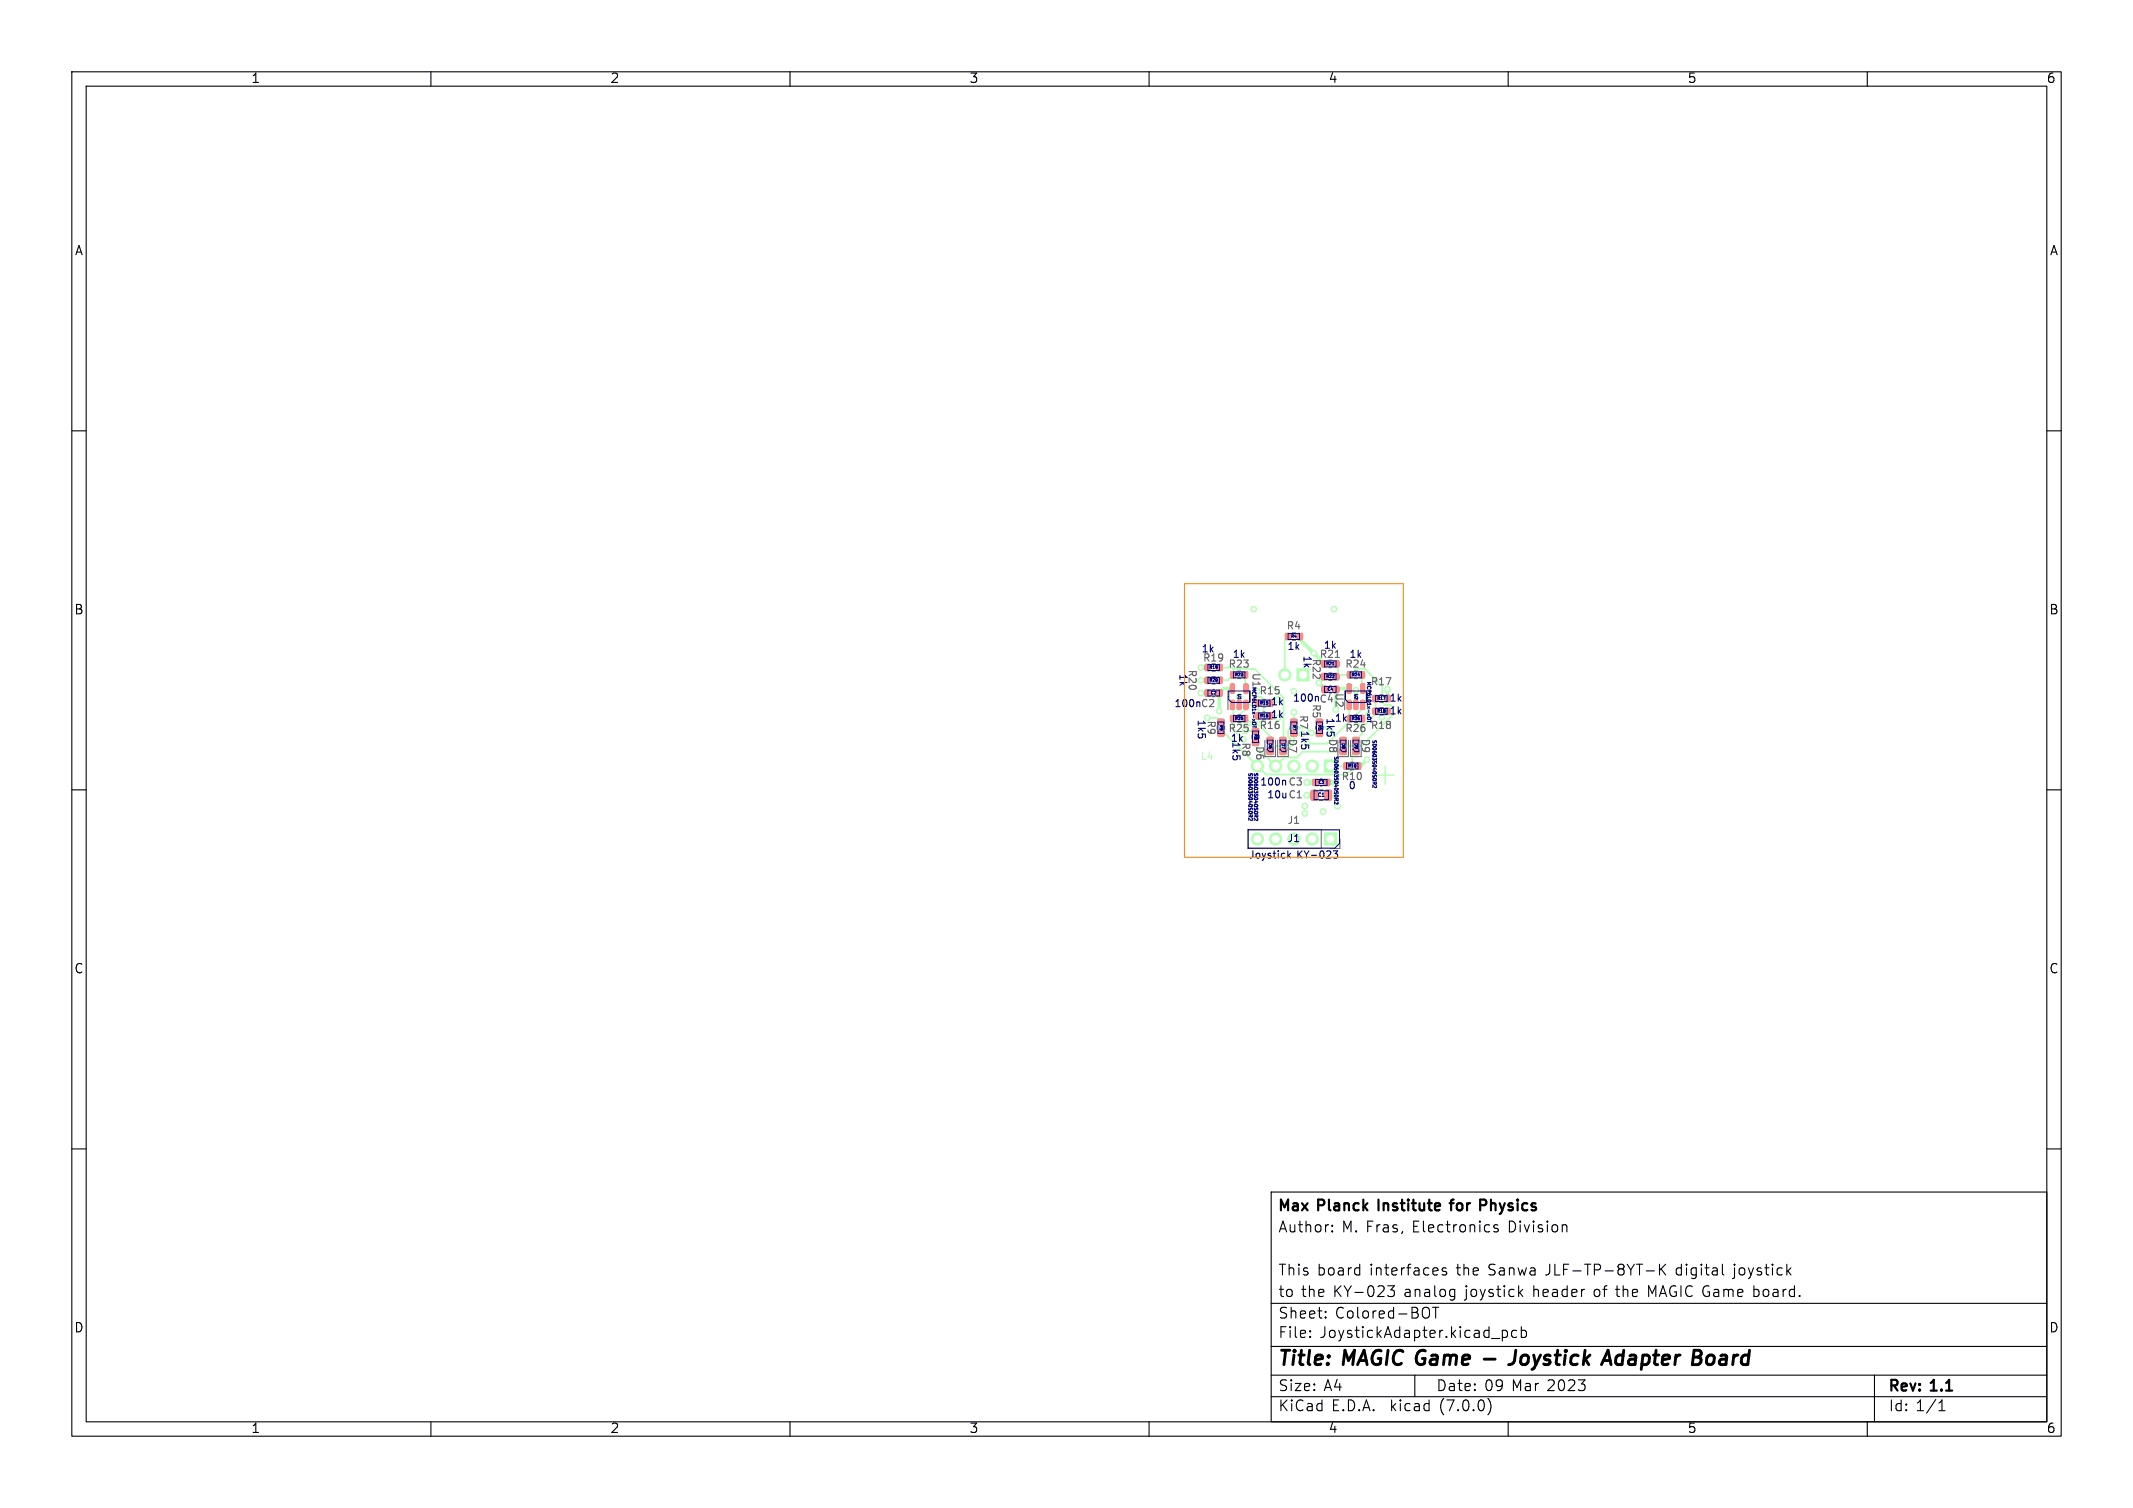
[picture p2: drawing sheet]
<svg xmlns="http://www.w3.org/2000/svg" width="297mm" height="210mm" viewBox="0 0 297 210" stroke-linecap="round" stroke-linejoin="round" font-family="sans-serif">
<g fill="none" stroke="#000" stroke-width=".15">
<path d="M10 10h277v190h-277zM12 12h273v186h-273zM60 10v2M110 10v2M160 10v2M210 10v2M260 10v2M10 60h2M285 60h2M10 110h2M285 110h2M10 160h2"/>
<path d="M285 160h2M177 166h108v32h-108zM185.5 171.4l.1 .1-.1 .1M185.5 171.4l-.1 .1 .1 .1M185.5 170.6v.2M185.5 171.4v.2M185.5 170.6l.1 .1-.1 .1M185.5 170.6l-.1 .1 .1 .1M193.2 179.1h1l-.5 .5a.41 .41 0 0 1 .5 .3v.4l-.2 .2-.6 .1-.2-.2M201.4 176.6h-.4l-.2 .2 .1 .2 .5 .1v.2v.2l-.2 .1-.4-.1M202.4 179.6h.2M202.6 179.6v1.2l-.2 .2"/>
<path d="M208.6 170.6h-.4l-.2 .2 .1 .2 .5 .1v.2v.2l-.2 .1-.4-.1M211.6 180l.4 .6M212 179.6l-.5 .5M218 170.6l.2 .2v.8M229.2 177h1.2M231.1 176.1v1.5M231.3 176.7l.6 .9M231.9 176.1l-.8 .8M239.8 176.1v1.2l.2 .3M248.9 177l.5 .6M249.4 176.6l-.6 .5M60 198v2"/>
<path d="M110 198v2M160 198v2M177 194.5h108M177 191.5h108M177 187.5h108M177 181.5h108M182.4 186.1l.1 .1-.1 .1M182.4 185.3l.1 .1-.1 .1M184.6 183.4v.1v.1M184.6 182.6v.1v.1M197 191.5v3M198.8 182.1a1.06 1.06 0 0 1 0 1.4"/>
<path d="M199.9 182.1v1.5M202.6 180.5l-.2 .1M207.2 194.7a1.72 1.72 0 0 1 0 2.3M209.2 185.3v1.5M209.2 185.3h.4l.3 .2v.5l-.1 .2-.2 .1-.4-.1M210 198v2M211.2 185.3h-.4l-.3 .2v.5l.1 .2 .2 .1 .4-.1M211.8 185.3h.5l.2 .2v.5l-.1 .2-.1 .1-.5-.1M211.8 184.8v1.5M260 198v2M261 191.5v6.5M270 196.5h.8"/>
<path d="M270 195.4l.4-.4v1.5"/>
</g>
<path d="M206.7 189.3h1.5M211.1 188l-.2 1.5a.74 .74 0 0 1-.8 .5M238.1 188.7l-.4 .4-.1 .6 .1 .2 .5 .1" fill="none" stroke="#000" stroke-width=".4"/>
<path d="M201.8 167.6h.6M202.4 167.1h-.3v.2v1.3M206.1 167.1h.6a.41 .41 0 0 1 .3 .4 .41 .41 0 0 1-.3 .3h-.6" fill="none" stroke="#000" stroke-width=".3"/>
<path d="M191.6 108h2.5M192.9 106.7v2.5" fill="none" stroke="#b3ffb3" stroke-width=".2"/>
<g fill="#b3ffb3" stroke="#b3ffb3" stroke-width=".14">
<path d="M184.4 105.8h1.7v1.7h-1.7z"/>
<path d="M180.6 93.1h1.7v1.7h-1.7z"/>
<path d="M188.4 104.3h.8v.7h-.8z"/>
<path d="M188.4 102.7h.8v.8h-.8z"/>
<path d="M171.3 97.5h.4l.2 .1v1.1l-.1 .1-.5-.1z"/>
<path d="M172.3 97.5h.4l.1 .1v1.1l-.1 .1-.4-.1z"/>
<path d="M173.2 97.5h.4l.2 .1v1.1l-.1 .1-.5-.1z"/>
<path d="M173.2 95.3l.4-.1 .2 .1v1.1l-.1 .1h-.5z"/>
<path d="M171.3 95.3l.4-.1 .2 .1v1.1l-.1 .1h-.5z"/>
<path d="M167.8 96.1h.8v.8h-.8z"/>
<path d="M169.4 96.1h.7v.8h-.7z"/>
<path d="M184.1 93.8h.7v.9h-.7z"/>
<path d="M185.7 93.8h.7v.9h-.7z"/>
<path d="M184.4 116h1.7v1.7h-1.7z"/>
<path d="M184.5 110.1l.7-.1 .2 .2v1l-.1 .2-.6 .1-.3-.2z"/>
<path d="M182.6 110.1l.7-.1 .2 .2v1l-.1 .2-.6 .1-.3-.2z"/>
<path d="M178.2 104.3h.8v.7h-.8z"/>
<path d="M178.2 102.7h.8v.8h-.8z"/>
<path d="M189.3 99.7h.7v.8h-.7z"/>
<path d="M179.7 101.8h.9v.7h-.9z"/>
<path d="M179.7 100.2h.9v.7h-.9z"/>
<path d="M171.4 93.6h.7v.8h-.7z"/>
<path d="M173 93.6h.7v.8h-.7z"/>
<path d="M191.2 96.9h.7v.8h-.7z"/>
<path d="M192.8 96.9h.7v.8h-.7z"/>
<path d="M186.6 104.3h.8v.7h-.8z"/>
<path d="M186.6 102.7h.8v.8h-.8z"/>
<path d="M169.6 101.8h.8v.7h-.8z"/>
<path d="M169.6 100.2h.8v.7h-.8z"/>
<path d="M183.3 101.8h.8v.7h-.8z"/>
<path d="M183.3 100.2h.8v.7h-.8z"/>
<path d="M173 99.7h.7v.8h-.7z"/>
<path d="M171.4 99.7h.7v.8h-.7z"/>
<path d="M176.5 99.3h.7v.8h-.7z"/>
<path d="M174.9 99.3h.6v.8h-.6z"/>
<path d="M184.4 108.6h.7v.8h-.7z"/>
<path d="M167.8 94.3h.7v.9h-.7z"/>
<path d="M169.5 94.3h.7v.9h-.7z"/>
<path d="M185.7 92h.7v.9h-.7z"/>
<path d="M184.1 92h.7v.9h-.7z"/>
<path d="M192.8 98.6h.7v.9h-.7z"/>
<path d="M191.2 98.6h.7v.9h-.7z"/>
<path d="M169.5 92.5h.7v.9h-.7z"/>
<path d="M167.8 92.5h.7v.9h-.7z"/>
<path d="M187.6 93.6h.7v.8h-.7z"/>
<path d="M189.3 93.6h.7v.8h-.7z"/>
<path d="M174.9 97.5h.6v.8h-.6z"/>
<path d="M176.5 97.5h.7v.8h-.7z"/>
<path d="M174.4 103.1h.8v.7h-.8z"/>
<path d="M179 88.2h.7v.9h-.7z"/>
<path d="M180.6 88.2h.7v.9h-.7z"/>
<path d="M187.6 97.5h.4l.1 .1v1.1v.1l-.5-.1z"/>
<path d="M188.5 97.5h.4l.2 .1v1.1l-.1 .1-.5-.1z"/>
<path d="M189.5 97.5h.4l.1 .1v1.1v.1l-.5-.1z"/>
<path d="M189.5 95.3l.4-.1 .1 .1v1.1v.1h-.5z"/>
<path d="M187.6 95.3l.4-.1 .1 .1v1.1v.1h-.5z"/>
<path d="M176.4 104.3h.9v.7h-.9z"/>
<path d="M176.4 102.7h.9v.8h-.9z"/>
<path d="M187.1 106.3h.7v.8h-.7z"/>
<path d="M188.8 106.3h.7v.8h-.7z"/>
<path d="M184.1 95.6h.8v.8h-.8z"/>
<path d="M185.6 95.6h.8v.8h-.8z"/>
<circle cx="182.7" cy="106.7" r=".85"/>
<circle cx="180.2" cy="106.7" r=".85"/>
<circle cx="177.6" cy="106.7" r=".85"/>
<circle cx="178.9" cy="94" r=".85"/>
<circle cx="182.7" cy="116.8" r=".85"/>
<circle cx="180.2" cy="116.8" r=".85"/>
<circle cx="177.6" cy="116.8" r=".85"/>
<circle cx="175.1" cy="116.8" r=".85"/>
<circle cx="192.4" cy="99.9" r=".4"/>
<circle cx="186" cy="109" r=".4"/>
<circle cx="188.8" cy="96.1" r=".4"/>
<circle cx="172.5" cy="97" r=".4"/>
<circle cx="167.2" cy="96.5" r=".4"/>
<circle cx="177.9" cy="100" r=".4"/>
<circle cx="185.8" cy="84.8" r=".4"/>
<circle cx="186" cy="110.7" r=".4"/>
<circle cx="184.2" cy="113" r=".4"/>
<circle cx="174.6" cy="84.8" r=".4"/>
<circle cx="167.2" cy="94.7" r=".4"/>
<circle cx="183.6" cy="95.1" r=".4"/>
<circle cx="186.3" cy="112.3" r=".4"/>
<circle cx="182.9" cy="91" r=".4"/>
<circle cx="181.7" cy="112.3" r=".4"/>
<circle cx="181.7" cy="113.3" r=".4"/>
<circle cx="169.7" cy="99.1" r=".4"/>
<circle cx="177.9" cy="97.4" r=".4"/>
<circle cx="193.2" cy="96" r=".4"/>
<circle cx="167.2" cy="93" r=".4"/>
<circle cx="185.2" cy="102" r=".4"/>
<circle cx="173.4" cy="101.8" r=".4"/>
<circle cx="168.1" cy="100" r=".4"/>
<circle cx="182.6" cy="102.1" r=".4"/>
<circle cx="173.1" cy="103" r=".4"/>
<circle cx="182" cy="103.6" r=".4"/>
</g>
<path d="M184.7 109h1.3M184.9 110.7h1.1" fill="none" stroke="#b3ffb3" stroke-width=".8"/>
<g fill="none" stroke="#b3ffb3" stroke-width=".5">
<path d="M167.2 94.7h1M167.2 96.5h1M167.2 93h1M171.6 95.9h-1.2l-.6 .6v2.5M172.5 97v1.2M177.9 97.4h-.5l-.5 .5M181 89l3.4 3.5M184.4 94.2l-.8 .9 .9 .9M186 96v2.8M186.1 95.9h1.7M188.8 96.1v2.1M193.2 96h.1"/>
<path d="M193.2 99.1l-.8 .8M193.2 96v1.3M177.2 100h.7"/>
</g>
<g fill="none" stroke="#b3ffb3" stroke-width=".25">
<path d="M168.1 100h1.3l.6 .5M169.8 93h1.7l.2 .2M171.6 98.2l.1 .1v3.3l1.4 1.4M171.7 93.2h3l4 4v5.8l-.1 .1M171.7 93.2v.8l-.7 .7h-1.2M173.4 94v1.8l1.3 1.3M175.2 98.2h-1.7v.4l-.9 .9v1.1l.5 .4h2.2M175.2 97.9v1.8M175.6 97.1l.4 .3v2.8l-.4 .3h-1.8M179.3 88.6l-.4 .5v4.9M186.1 92.5l.2 .2v1.3h1.7l.8-.9h1.2l2.5 2.5v2.2l.3 .4h.7l.5 .4v.9l-4.4 4.4h-1.8l-.8-.8M187.8 98.2v1.8"/>
<path d="M189.6 94v1.8l.8 .8v2.7l-.8 .8M189.7 98.2v.4l-.8 .9M191.5 97.3v2.2l-1.8 1.8M170 102.2h.6l5.7 5.7h11.2l.8-.8v-1.9l.5-.5M173.4 101.8h1.4M174.8 103.9l2.8 2.8 1.2-1.2h1.8M177 102.7v.4M179.4 101.8v.8l.3 .3v.4l-.6 .6h-1.3l-.8 .8M179.8 101.3h2.1l.7 .8M180.2 102.2v1.3l-1.3 1.2M181.4 104.7h5.6M183.7 100.5l1.5 1.5"/>
<path d="M185.2 106.7h2.3M188 100.4l-3.2 3.2h-2.8M188.9 100.6l.8 .7M189.7 101.3v.9l-.9 .9"/>
</g>
<g fill="#fff" stroke="#fff" stroke-width=".14">
<circle cx="192.4" cy="99.9" r=".2"/>
<circle cx="186" cy="109" r=".2"/>
<circle cx="188.8" cy="96.1" r=".2"/>
<circle cx="172.5" cy="97" r=".2"/>
<circle cx="167.2" cy="96.5" r=".2"/>
<circle cx="177.9" cy="100" r=".2"/>
<circle cx="185.8" cy="84.8" r=".2"/>
<circle cx="186" cy="110.7" r=".2"/>
<circle cx="184.2" cy="113" r=".2"/>
<circle cx="174.6" cy="84.8" r=".2"/>
<circle cx="167.2" cy="94.7" r=".2"/>
<circle cx="186.3" cy="112.3" r=".2"/>
<circle cx="182.9" cy="91" r=".2"/>
<circle cx="181.7" cy="112.3" r=".2"/>
<circle cx="181.7" cy="113.3" r=".2"/>
<circle cx="169.7" cy="99.1" r=".2"/>
<circle cx="177.9" cy="97.4" r=".2"/>
<circle cx="193.2" cy="96" r=".2"/>
<circle cx="167.2" cy="93" r=".2"/>
<circle cx="185.2" cy="102" r=".2"/>
<circle cx="173.4" cy="101.8" r=".2"/>
<circle cx="168.1" cy="100" r=".2"/>
<circle cx="182" cy="103.6" r=".2"/>
<circle cx="170.3" cy="88.3" r="1.6"/>
<circle cx="190.1" cy="114.3" r="1.6"/>
<circle cx="190.1" cy="88.3" r="1.6"/>
<circle cx="185.2" cy="106.7" r=".5"/>
<circle cx="182.7" cy="106.7" r=".5"/>
<circle cx="180.2" cy="106.7" r=".5"/>
<circle cx="177.6" cy="106.7" r=".5"/>
<circle cx="181.4" cy="94" r=".5"/>
<circle cx="178.9" cy="94" r=".5"/>
<circle cx="170.3" cy="114.3" r="1.6"/>
<circle cx="185.2" cy="116.8" r=".5"/>
<circle cx="182.7" cy="116.8" r=".5"/>
<circle cx="180.2" cy="116.8" r=".5"/>
<circle cx="177.6" cy="116.8" r=".5"/>
<circle cx="175.1" cy="116.8" r=".5"/>
</g>
<g fill="#ff8a8a" stroke="#ff8a8a" stroke-width=".14">
<path d="M188.4 104.3h.8v.7h-.8z"/>
<path d="M188.4 102.7h.8v.8h-.8z"/>
<path d="M171.3 97.5h.4l.2 .1v1.1l-.1 .1-.5-.1z"/>
<path d="M172.3 97.5h.4l.1 .1v1.1l-.1 .1-.4-.1z"/>
<path d="M173.2 97.5h.4l.2 .1v1.1l-.1 .1-.5-.1z"/>
<path d="M173.2 95.3l.4-.1 .2 .1v1.1l-.1 .1h-.5z"/>
<path d="M171.3 95.3l.4-.1 .2 .1v1.1l-.1 .1h-.5z"/>
<path d="M167.8 96.1h.8v.8h-.8z"/>
<path d="M169.4 96.1h.7v.8h-.7z"/>
<path d="M184.1 93.8h.7v.9h-.7z"/>
<path d="M185.7 93.8h.7v.9h-.7z"/>
<path d="M184.5 110.1l.7-.1 .2 .2v1l-.1 .2-.6 .1-.3-.2z"/>
<path d="M182.6 110.1l.7-.1 .2 .2v1l-.1 .2-.6 .1-.3-.2z"/>
<path d="M178.2 104.3h.8v.7h-.8z"/>
<path d="M178.2 102.7h.8v.8h-.8z"/>
<path d="M189.3 99.7h.7v.8h-.7z"/>
<path d="M179.7 101.8h.9v.7h-.9z"/>
<path d="M179.7 100.2h.9v.7h-.9z"/>
<path d="M171.4 93.6h.7v.8h-.7z"/>
<path d="M173 93.6h.7v.8h-.7z"/>
<path d="M191.2 96.9h.7v.8h-.7z"/>
<path d="M192.8 96.9h.7v.8h-.7z"/>
<path d="M186.6 104.3h.8v.7h-.8z"/>
<path d="M186.6 102.7h.8v.8h-.8z"/>
<path d="M169.6 101.8h.8v.7h-.8z"/>
<path d="M169.6 100.2h.8v.7h-.8z"/>
<path d="M183.3 101.8h.8v.7h-.8z"/>
<path d="M183.3 100.2h.8v.7h-.8z"/>
<path d="M173 99.7h.7v.8h-.7z"/>
<path d="M171.4 99.7h.7v.8h-.7z"/>
<path d="M176.5 99.3h.7v.8h-.7z"/>
<path d="M174.9 99.3h.6v.8h-.6z"/>
<path d="M184.4 108.6h.7v.8h-.7z"/>
<path d="M167.8 94.3h.7v.9h-.7z"/>
<path d="M169.5 94.3h.7v.9h-.7z"/>
<path d="M185.7 92h.7v.9h-.7z"/>
<path d="M184.1 92h.7v.9h-.7z"/>
<path d="M192.8 98.6h.7v.9h-.7z"/>
<path d="M191.2 98.6h.7v.9h-.7z"/>
<path d="M169.5 92.5h.7v.9h-.7z"/>
<path d="M167.8 92.5h.7v.9h-.7z"/>
<path d="M187.6 93.6h.7v.8h-.7z"/>
<path d="M189.3 93.6h.7v.8h-.7z"/>
<path d="M174.9 97.5h.6v.8h-.6z"/>
<path d="M176.5 97.5h.7v.8h-.7z"/>
<path d="M174.4 103.1h.8v.7h-.8z"/>
<path d="M179 88.2h.7v.9h-.7z"/>
<path d="M180.6 88.2h.7v.9h-.7z"/>
<path d="M187.6 97.5h.4l.1 .1v1.1v.1l-.5-.1z"/>
<path d="M188.5 97.5h.4l.2 .1v1.1l-.1 .1-.5-.1z"/>
<path d="M189.5 97.5h.4l.1 .1v1.1v.1l-.5-.1z"/>
<path d="M189.5 95.3l.4-.1 .1 .1v1.1v.1h-.5z"/>
<path d="M187.6 95.3l.4-.1 .1 .1v1.1v.1h-.5z"/>
<path d="M176.4 104.3h.9v.7h-.9z"/>
<path d="M176.4 102.7h.9v.8h-.9z"/>
<path d="M187.1 106.3h.7v.8h-.7z"/>
<path d="M188.8 106.3h.7v.8h-.7z"/>
<path d="M184.1 95.6h.8v.8h-.8z"/>
<path d="M185.6 95.6h.8v.8h-.8z"/>
</g>
<g fill="none" stroke="#626262" stroke-width=".15">
<path d="M165.6 93.5h1l-.1 .6h-.3l-.1-.1-.1-.5M165.7 95.9l-.1-.1a.53 .53 0 0 1 .5-.4 .53 .53 0 0 1 .5 .4l-.1 .1M166 93.8l-.4 .3M166.5 94.5l.1 .4-.3 .2-.7-.7v.7M167.8 91.6l.4-.1 .1-.1v-.2l-.5-.1v1M168 91.6l.3 .5M168.7 92.1h.6M168.8 91.3h-.1M169 91.1v1M169.7 91.6l.2 .1 .3-.1M170.2 91.8l-.1 .2-.3 .1M171.3 91.9v1"/>
<path d="M171.6 92.4l.3 .5M172.8 92.3l-.6 .6h.7M173.2 92.9h.5M174.5 95v.6M175.2 95l.3 .3h-1M175.5 94h-.8l-.2 .2v.3l.2 .1h.8M175.6 96.2l.5-.1 .1-.1v-.3l-.6-.1v1M175.9 96.2l.3 .4M176.6 95.9l.3-.3v1M176.6 96.6h.6M177.6 96.5l.1 .1h.3M178.1 95.6h-.5v.5l.1-.1 .3 .1"/>
<path d="M179.4 87.1h.5l.1-.2-.1-.2-.5-.1v1M179.7 87.1l.3 .5M180.6 86.5l-.2 .8h.6M180.9 86.9v.7M181.1 99.8h1M181.5 99.8l.1 .6h.3l.1-.1M182.8 92h1l-.1 .5-.2 .1-.1-.1-.1-.5M182.8 98.3h1l-.1 .5-.2 .1-.1-.1-.1-.5M182.9 99.3l-.1 .1 .1 .4M183.3 92.2l-.5 .4M183.3 98.6l-.5 .3M183.4 99.8l.1-.4-.1-.1h.4v.5"/>
<path d="M183.4 94.4l-.6-.5v.6M183.7 93l.1 .3-.2 .2-.8-.6v.6M183.7 93.9l.1 .2v.3M184 91.1l.5-.1 .1-.1v-.3h-.6v1M184.3 91.1l.3 .5M185 90.6h.4l.2 .2-.7 .8h.7M185.9 91.6h.6M186.2 90.6v1M187.6 91.9v1M187.8 92.4l.4 .5M188.1 92.3l-.5 .1M189.1 92.3l-.6 .6h.6"/>
<path d="M189.7 91.9l-.2 .7h.6M190 92.3v.6M191.1 94.9l.5-.1 .1-.1v-.2l-.6-.1v1M191.4 94.9l.3 .5M192.1 95.4h.6M192.1 94.6l.3-.2v1M193 94.4h.7l-.5 1M168.2 100.6h1l-.1 .5-.2 .1-.2-.1v-.5M168.2 101.7l.1 .2 .1 .2M168.6 102v-.2l.2-.2 .4 .1v.3M168.7 100.8l-.5 .4M171.3 101.4l.5-.1 .1-.1v-.2l-.6-.1v1"/>
<path d="M171.6 101.4l.3 .5M172.3 101l.4-.1 .2 .3-.7 .7h.7M173.2 101.8l.2 .1 .3-.1M173.5 103.9l-.5 .3M173.5 104l.2 .2h.2l.1-.2M173.6 104.8l.2-.2 .1 .1 .1 .1v.3M173.6 104.8l-.2-.2-.3 .1-.1 .1 .1 .3M173.6 105v.1M173.6 104.8v.2M173.8 100.9h-.5l-.1 .4h.2h.3M175 104.2h1a.51 .51 0 0 1-.5 .5 .51 .51 0 0 1-.5-.5zM175 105.6v-.3l.1-.1a.66 .66 0 0 1 .9 .2v.2"/>
<path d="M175.4 105.1l.2 .2-.1 .3M176.2 100.8l-.1-.3h-.5v1M176.6 101.5h.6M176.6 100.7l.3-.2v1M178 100.5h-.3a.67 .67 0 0 0 0 1l.3-.1M178 100.9l-.3-.1-.1 .2M179.8 113.7v.7a.32 .32 0 0 1-.4 .3M180.3 114.7h.5M180.3 114l.2-.3v1M180.5 103.1h-1l.2 .5 .3 .1h.3M180.5 104.1v.6l-1-.4M181.1 101l1 .4"/>
<path d="M181.5 100.1l-.4 .3M187.1 108.1l.5-.1v-.1v-.2l-.5-.1v1M187.3 108.1l.3 .5M187.6 100.9v1M187.8 101.4l.4 .5M188 108.6h.6M188 107.9l.3-.3v1M188.2 101.2l-.2 .2h-.4M189.1 101.2l-.6 .7h.6M189.5 107.7l-.2-.1a.53 .53 0 0 0-.3 .5 .53 .53 0 0 0 .3 .5l.2-.1M189.5 101.1v.7l.2 .1 .3-.1M189.7 104.2v.3l.2 .1"/>
<path d="M189.8 100.9h.2M190 101.3h-.3l-.2 .1M190.7 103.1h-1v.4l.4 .2M191.7 100.8l-.1-.3h-.5v1M192.1 100.7l.3-.2v1M193.2 100.9h.2M193.4 100.9h.1M193.5 100.5h-.4l-.1 .1 .1 .2M193.5 101.4l-.3 .1M193.5 100.8l-.1 .1"/>
</g>
<g fill="none" stroke="#626262" stroke-width=".14">
<path d="M168.7 95.3h.5M168.7 94.2h.5M168.7 92.4h.5M168.7 93.5h.5M168.8 97h.3M168.8 96h.3M171 96.2v2.6M172.3 94.5h.5M172.3 93.5h.5M172.3 99.6h.5M175.8 99.2h.5M175.8 98.4h.5"/>
<path d="M175.8 97.4h.5M179.9 89.2h.5M179.9 88.1h.5M185 94.8h.5M185 93.7h.5M185 91.9h.5M185 93h.5M185.1 95.5h.3M187.2 96.2v2.6M188.6 94.5h.4M188.6 93.5h.4M190.4 96.2v1.6"/>
<path d="M192.1 97.8h.5M192.1 96.8h.5M192.1 98.5h.5M192.1 99.6h.5M169.5 101.1v.5M170.5 101.1v.5M172.3 100.6h.5M173.8 115.5h10.2v2.7h-10.2zM175.4 102.4v.5M175.8 100.2h.5M176.1 103.1v2.3h1.5v-2.3M177.9 103.1v2.3h1.5v-2.3"/>
<path d="M183.7 110h.5M183.7 111.5h.5M183.8 108.5h.3M183.8 109.5h.3M184.2 101.1v.5M186.3 103.1v2.3h1.5v-2.3M186.6 116.8v1.4h-1.4M188.1 107.2h.4M188.1 106.2h.4M188.1 103.1v2.3h1.4v-2.3"/>
</g>
<g fill="none" stroke="#000080" stroke-width=".14">
<path d="M168.2 96.1h1.6v.8h-1.6zM168.2 92.6h1.6v.8h-1.6zM168.2 94.3h1.6v.9h-1.6zM168.5 92.9h.2v-.2h-.2v.4M168.5 94.7h.2v-.2h-.2v.4M168.6 94.7l.1 .2M168.6 92.9l.1 .2M168.9 93.1h.2M168.9 92.8l.1-.1v.4M168.9 96.3a.18 .18 0 0 0-.2 .2 .18 .18 0 0 0 .2 .1M169.1 94.5h.1M169.1 94.5h-.2"/>
<path d="M169.1 94.5v.2l-.2 .2h.2M169.3 96.3h-.2M169.3 96.4l-.2 .3h.2M169.3 94.9h.1M169.3 94.5v.4M169.3 94.5h.2M169.3 94.5h.1M169.4 93.1h-.1M169.4 93.1h.1M169.5 94.9h-.2M169.5 92.7l-.2 .1v.1h.2M169.5 93l-.1 .1"/>
<path d="M171.5 97.8h2.5M171.7 99.7h1.6v.8h-1.6zM171.7 93.6h1.6v.8h-1.6zM172.1 93.9h.1l.1-.1-.2-.1v.4M172.2 93.9l.1 .2M172.4 97.1v.3M172.4 93.8l.2-.1 .1 .1-.3 .3h.3M172.4 99.9l.2-.1 .1 .1-.3 .3h.3M172.7 97.1l.1 .1h-.4M172.8 96.7l-.4 .1 .1 .2h.3M172.8 93.7h.2l-.1 .2h.1M172.8 94.1h.2"/>
<path d="M172.8 100h.1M172.8 100h.2M173 99.8h-.2v.2M174 96.2h-2.9v1.2M174.4 98.7v.3M174.4 99.2l.3 .2M174.4 98.3a.24 .24 0 0 1 .3-.1 .24 .24 0 0 1 .2 .2l-.1 .1a.24 .24 0 0 1-.2 0 .24 .24 0 0 1-.2-.2zM174.6 99.6v.4M174.7 99.2l-.3 .2M174.7 98.7l.2 .1h-.5M174.9 97.8h-.5v.3M175.2 97.5h1.6v.8h-1.6z"/>
<path d="M175.2 99.3h1.6v.8h-1.6zM175.5 97.9h.2l.1-.2h-.3v.4M175.5 99.7l.2-.1 .1-.1-.3-.1v.4M175.6 99.7l.2 .1M175.6 97.9l.2 .2M175.9 99.8h.3M175.9 97.8l.1-.1v.4M175.9 99.6l.1-.2v.4M175.9 98.1h.3M176.3 99.6v.2h.2M176.3 98l.2 .1M176.3 99.6v.1"/>
<path d="M176.3 97.8v.1M176.3 97.8h.2M176.5 99.4l-.2 .2M176.5 99.6h-.2M176.5 97.7h-.2v.2M179.4 88.2h1.6v.9h-1.6zM180 88.6l.1 .2M180.1 88.4h-.2v.4M180.1 88.4h.1M180.1 88.4v.2h-.2M180.3 88.4l-.1 .3h.3M184.4 92h1.6v.9h-1.6z"/>
<path d="M184.4 93.8h1.6v.8h-1.6zM184.4 95.6h1.6v.8h-1.6zM184.8 92.4h.1l.1-.2h-.2v.4M184.8 94.2h.1l.1-.2h-.2v.4M184.9 94.2l.1 .2M184.9 92.4l.1 .2M185.1 94h.2l.1 .1-.3 .3h.3M185.1 92.2h.2l.1 .1-.3 .3h.3M185.2 95.8a.18 .18 0 0 0-.3 .2 .18 .18 0 0 0 .3 .1M185.4 95.7l-.1 .3h.3M185.5 92.6h.2M185.5 92.3l.1-.1v.4"/>
<path d="M185.7 94h-.2M185.7 94.2l-.2 .2h.2M187.3 97.4v-1.2h2.9v1.6h-2.5M188 93.6h1.6v.8h-1.6zM188.3 93.9h.2v-.1l-.2-.1v.4M188.4 93.9l.1 .2M188.7 93.8l.1-.1 .1 .1-.2 .3h.2M188.9 97.3l-.2-.2v.3M189 97.1v.2M189.1 96.7l-.4 .1v.2h.4M189.2 93.7l-.1 .3h.2M189.3 93.9v.2"/>
<path d="M190.4 95h.5l-.4 .2 .4 .2h-.5M190.4 97.9v.3M190.4 96.1h.5l-.1 .3-.1-.1-.1-.2M190.4 98.4l.3 .3M190.4 99.4l.3 .3M190.4 97.5a.24 .24 0 0 1 .3-.1 .24 .24 0 0 1 .2 .3h-.1a.24 .24 0 0 1-.2 .1 .24 .24 0 0 1-.2-.3zM190.4 95.9a.22 .22 0 0 1 .2-.3 .22 .22 0 0 1 .2 .3M190.6 99.8l.3 .2-.1 .2h-.2M190.6 98.8v.4M190.6 96.6l.1 .2h-.3v-.1l.1-.1h.3l.1 .2M190.7 98.4l-.3 .3M190.7 99.4l-.3 .3"/>
<path d="M190.7 97.9l.2 .2h-.5M190.9 97.1h-.5v.2M191.6 96.9h1.6v.8h-1.6zM191.6 98.6h1.6v.9h-1.6zM191.9 97.2h.2v-.1l-.2-.1v.4M191.9 99h.2v-.2h-.2v.4M192 97.2l.1 .2M192 99l.1 .2M192.2 97.1l.2-.1v.4M192.2 97.4h.3M192.2 98.9l.2-.1v.4M192.2 99.2h.3"/>
<path d="M192.6 97h.3l-.2 .4M192.6 98.9l.1 .1M192.6 98.9h.1M192.7 99l-.1 .2h.2M192.7 99h.1M192.8 99h.1M192.8 98.8l-.2 .1M169.6 100.5h.8v1.6h-.8zM169.9 101.5l.1 .1M169.9 101.1h.4l-.1 .2-.1-.1-.1-.1M170 101.6l.1-.2 .1 .1v.1M170 101.1l-.1 .2"/>
<path d="M172.1 100h.1l.1-.1-.2-.1v.4M172.2 100l.1 .2M172.8 100.2h.2M173.8 115.6h12.7v1.9l-.6 .6h-12.1zM173.9 108.2h.5a.25 .25 0 0 1-.3 .3 .25 .25 0 0 1-.2-.3zM173.9 111.8h.3M173.9 113.5h.5l-.1 .3-.2-.1v-.2M173.9 109.7a.24 .24 0 0 1 .3-.1 .24 .24 0 0 1 .2 .3h-.1a.24 .24 0 0 1-.2 .1 .24 .24 0 0 1-.2-.3zM173.9 112.5v.3h.2l.2-.3 .1 .3M173.9 107.7v.3M173.9 110.6v.3M173.9 111.2v.1"/>
<path d="M173.9 108h.1M173.9 109.4v.1M173.9 110.9h.1M173.9 111.3h.1M173.9 110.1v.2l.1 .1h.1l.1-.1 .2 .1v-.3M173.9 108.8a.24 .24 0 0 1 .3-.1 .24 .24 0 0 1 .2 .2l-.1 .1a.24 .24 0 0 1-.2 0 .24 .24 0 0 1-.2-.2zM173.9 109.5h.2M173.9 110.9h.2M173.9 111.1a.24 .24 0 0 1 .3 0 .24 .24 0 0 1 .2 .2h-.5M173.9 112.1a.24 .24 0 0 1 .3-.1 .24 .24 0 0 1 .2 .3h-.1a.24 .24 0 0 1-.2 .1 .24 .24 0 0 1-.2-.3zM173.9 113a.24 .24 0 0 1 .3 0 .24 .24 0 0 1 .2 .2h-.1a.24 .24 0 0 1-.2 .1 .24 .24 0 0 1-.2-.2zM173.9 108h.2"/>
<path d="M173.9 109.7h.1M173.9 111.1v.1M174.1 110.9h.1M174.1 109.2h.1M174.1 110.9l.2-.3 .1 .3M174.1 108h.1M174.1 113.6l-.2 .2M174.1 109.2l.1 .2M174.1 107.8v.2M174.2 109.2h-.3v.2M174.2 114.2l-.3-.2v.3M174.2 109.2l.2 .1v.1"/>
<path d="M174.2 109.4l-.1 .1M174.3 114l.1 .2M174.4 100.2l.3 .2M174.4 100.7l.2-.1 .3 .1M174.4 111.7l-.4-.1v.3M174.4 101.8v1.6M174.6 113.5h.5v.3l-.2-.1v-.2M174.6 108.2h.5a.25 .25 0 0 1-.2 .3 .25 .25 0 0 1-.3-.3zM174.6 111.8h.4M174.7 112.5v.3h.1l.2-.3 .1 .3M174.7 110.6v.3M174.7 111.2v.1"/>
<path d="M174.7 109.4v.1M174.7 110.9h.1M174.7 111.3h.1M174.7 113a.24 .24 0 0 1 .3 0 .24 .24 0 0 1 .1 .2 .24 .24 0 0 1-.3 .1 .24 .24 0 0 1-.1-.2zM174.7 110.1l-.1 .2 .1 .1h.2l.1-.1 .1 .1v-.3M174.7 108.8a.24 .24 0 0 1 .3-.1 .24 .24 0 0 1 .1 .2v.1a.24 .24 0 0 1-.3 0 .24 .24 0 0 1-.1-.2zM174.7 109.7a.24 .24 0 0 1 .3-.1 .24 .24 0 0 1 .1 .3 .27 .27 0 0 1-.5-.1zM174.7 110.9h.1l.2-.3 .1 .3M174.7 111.1a.24 .24 0 0 1 .3 0 .24 .24 0 0 1 .1 .2h-.4M174.7 112.1a.24 .24 0 0 1 .3-.1 .24 .24 0 0 1 .1 .3 .24 .24 0 0 1-.3 .1 .24 .24 0 0 1-.1-.3zM174.7 109.5h.2M174.7 109.7h.1"/>
<path d="M174.7 111.1v.1M174.7 100.2l-.3 .2M174.9 109.2h.1M174.9 113.6l-.3 .2M174.9 109.2v.2M174.9 109.2l.2 .1v.1M174.9 109.2h-.2v.2M174.9 114.2l-.3-.2v.3M174.9 109.4v.1M175.1 114v.2M175.2 111.7l-.4-.1v.3M175.2 101.8v1.6"/>
<path d="M176.5 104.4v-1.3h.8v1.6h-.5M176.7 103.6h.4a.2 .2 0 0 1-.2 .2 .2 .2 0 0 1-.2-.2zM176.7 104.2l.1-.2h.2l.1 .2M176.9 104v.2M178.2 104.4v-1.3h.8v1.6h-.5M178.5 103.6h.4a.2 .2 0 0 1-.2 .2 .2 .2 0 0 1-.2-.2zM178.9 104v.2l-.4-.2M183 110.1h2v1.3h-2M183.2 108.6h1.6v.8h-1.6M183.3 100.5h.8v1.6h-.8M183.7 109l.2 .1M183.9 108.7l-.2 .1"/>
<path d="M183.9 108.7v.1M183.9 110.5a.22 .22 0 0 0-.3 .2 .22 .22 0 0 0 .3 .2M184 108.7h.3l-.1 .2M184 109.1h.2M184.1 110.6l.1-.2v.5M184.1 110.9h.3M185.8 106h.5l-.1 .2M185.8 111.2h.5v.3h-.2M185.8 109.5h.4M185.8 108.3l.1 .3h.1l.2-.3 .1 .3M185.8 110.2v.3M185.8 110.8v.1"/>
<path d="M185.8 110.5h.1M185.8 110.9l.1 .1M185.9 107.4a.24 .24 0 0 1 .2 0 .24 .24 0 0 1 .2 .2 .24 .24 0 0 1-.3 .1 .24 .24 0 0 1-.2-.2zM185.9 108.9a.24 .24 0 0 1 .2-.1 .24 .24 0 0 1 .2 .2 .24 .24 0 0 1-.3 .1 .24 .24 0 0 1-.2-.2zM185.9 109.8a.24 .24 0 0 1 .2-.1 .24 .24 0 0 1 .2 .3 .24 .24 0 0 1-.3 .1 .24 .24 0 0 1-.2-.3zM185.9 110.8a.24 .24 0 0 1 .2-.1 .24 .24 0 0 1 .2 .2l-.4 .1M185.9 107.2h.2M185.9 107.8l-.1 .1M185.9 110.5h.1M185.9 110.8h-.1M186 110.5l.2-.3 .1 .3M186 110.5h.1"/>
<path d="M186.1 111.3l-.3 .2M186.1 111.2v.3M186.1 111.5h.1M186.3 105.5v.2M186.3 106.5v.2M186.3 107v.1M186.3 111.7v.2l-.1 .1-.4-.3v.3M186.3 107.8v.3l-.2-.1v.1h-.2l-.1-.2M186.3 109.4l-.3-.1v.3M186.6 104.4v-1.3h.8v1.6h-.5M186.9 103.6h.4a.2 .2 0 0 1-.2 .2 .2 .2 0 0 1-.2-.2zM187.1 104h-.2v.2"/>
<path d="M187.1 104h.1l.1 .2M187.1 104.1v.1M187.1 104v.1M187.9 106.6l.1 .2M188 106.4h-.2v.4M188 106.4v.1M188 106.5v.1h-.2M188.2 106.8h.2M188.2 106.5l.1-.1v.4M188.4 104.4v-1.3h.8v1.6h-.5M188.7 103.6h.4a.2 .2 0 0 1-.2 .2 .2 .2 0 0 1-.2-.2zM188.7 104v.2"/>
<path d="M188.7 106.4a.19 .19 0 0 0-.1 .2 .19 .19 0 0 0 .1 .2M188.7 106.4l.1 .1M188.8 106.8h-.1M188.8 104.2l.1-.2h.1v.2M189.1 106.3h-1.6v.8h1.6M190.4 100.5h.5M190.9 100.3v.3M191.2 103.7h.5a.25 .25 0 0 1-.3 .3 .25 .25 0 0 1-.2-.3zM191.2 107.2h.3M191.2 103.2v.2h.1l.3-.2v.2M191.2 106v.3h.1l.3-.3v.3M191.2 104.2a.24 .24 0 0 1 .3-.1 .24 .24 0 0 1 .1 .3 .24 .24 0 0 1-.3 .1 .24 .24 0 0 1-.1-.3z"/>
<path d="M191.2 105.1a.24 .24 0 0 1 .3 0 .24 .24 0 0 1 .1 .2 .24 .24 0 0 1-.3 .1 .24 .24 0 0 1-.1-.2zM191.2 105.5v.3v.1l.2-.1 .1-.1 .2 .2v-.4M191.2 106.6a.24 .24 0 0 1 .3-.1 .24 .24 0 0 1 .1 .2v.1a.24 .24 0 0 1-.3 0 .24 .24 0 0 1-.1-.2zM191.4 104.6v.3h-.2v-.2v-.1h.3l.2 .3M191.6 109.4l.1 .2-.2 .1-.3-.3v.3M191.7 107.1l-.4-.1v.3"/>
</g>
<g fill="none" stroke="#000080" stroke-width=".15">
<path d="M163.7 98.4h.6M164 97.4v1M164.3 94.1v.5M164.3 95.1h1M164.6 95.1l.4 .3M164.7 95.1l-.4 .3M164.7 97.6v.6M165 94.1l.3 .2h-1M166.7 97.8h.3M167.5 90.8h.6M167.5 90.1l.3-.3v1M168.5 89.8v1"/>
<path d="M168.6 90.4l.3 .4M168.9 90.1l-.4 .4M171.9 90.8l.2-.2v1M172.9 90.6v1M173.2 90.9l-.3 .4M177.2 97.4l.3-.2v1M177.2 99.2l.3-.3v1M178.2 97.2v1M178.2 98.9v1M178.3 99.6l.3 .3M178.3 97.8l.3 .4M178.6 99.3l-.4 .3"/>
<path d="M178.6 97.5l-.4 .4M179.5 90.4h.5M179.5 89.7l.3-.3v1M180.2 97.6h.6M180.5 89.4v1M180.5 96.6v1M180.6 90.1l.3 .3M180.9 89.8l-.4 .4M181.3 96.7l.1-.1a.53 .53 0 0 1 .4 .5 .53 .53 0 0 1-.4 .5l-.2-.1M181.6 91.5v.6M181.6 92.5h1M181.9 92.5l.3 .4"/>
<path d="M182 92.6l-.4 .3M182.3 91.5l.3 .3h-1M184.6 90.3h.5M184.6 89.6l.2-.3v1M185.6 89.3v1M185.6 89.9l.3 .4M185.9 89.6l-.3 .4M187.5 99.8l-.4 .4M193.7 97.6h.6M193.7 96.9l.3-.3v1M193.7 98.7l.3-.3v1M193.7 99.4h.6"/>
<path d="M194.7 96.6v1M194.7 98.4v1M194.8 97.3l.3 .3M194.8 99l.3 .4M195.1 97l-.4 .4M195.1 98.8l-.4 .3M166.8 100.4v.6M166.8 101.4h1M166.9 102.2l-.1 .1 .1 .4M167.1 101.4l.4 .4M167.2 101.5l-.4 .3M167.4 102.2h.4"/>
<path d="M167.6 100.4l.2 .3h-1M171.6 103.2h.6M171.6 102.5l.3-.3v1M171.7 103.5v.6M171.7 104.5h1M171.8 105.2l-.1 .2v.3l.2 .1 .3-.1M172 104.5l.3 .4M172 104.6l-.3 .3M172.2 105.3h.5M172.4 103.5l.3 .3h-1M172.6 102.2v1M172.7 102.9l.3 .3"/>
<path d="M173 102.6l-.4 .4M175.2 118.8l.2 .2v.3l-.2 .2M175.7 109.3h.5M175.7 108.6l.3-.3v1M175.7 118.8l.3 .7M176 119.5l-.3 .3M176.2 118.8l-.2 .7M176.7 111.1h.5M176.7 110.4l.2-.3v1M176.7 108.4l.2-.1a.53 .53 0 0 1 .3 .5 .53 .53 0 0 1-.3 .5l-.2-.1-.1-.2zM176.9 118.9l-.2-.1-.1 .2v.1l.3 .1v.2h-.3M177.3 118.8h.4"/>
<path d="M177.4 118.5v.9l.3 .1M177.7 108.4l.1-.1a.53 .53 0 0 1 .4 .5 .53 .53 0 0 1-.4 .5l-.1-.1-.1-.2zM177.7 110.2l.2-.1a.53 .53 0 0 1 .3 .5 .53 .53 0 0 1-.3 .5l-.2-.1-.1-.3zM178 118.5v.1M178 118.8v.7M178.6 108.7v.6M178.6 110.4l.1 .7h.3M178.9 118.9l-.3-.1-.2 .2 .1 .4h.4M179 108.7h-.3l-.1 .1M179.3 118.5v1M179.4 119.1l.3 .4M179.7 118.8l-.4 .4"/>
<path d="M179.8 116.2v.7a.32 .32 0 0 1-.4 .3M180.3 117.2h.5M180.3 116.5l.2-.3v1M181.2 103.9l.1 .3M181.8 103.9v.3M182.2 103.8v.4M184.8 100.2v.6M184.8 100.5h1M184.8 101.2h1M184.9 118.5h.3l.1 .3-.6 .7h.6M184.9 101.9l-.1 .2v.3M185.1 101.2l.3 .4"/>
<path d="M185.2 101.3l-.4 .3M185.4 102.4v-.3l-.1-.2 .5 .1v.5M185.6 119.4l.2 .1 .4-.1M185.6 118.5h.7l-.4 .4h.3M187.2 100.1l.3 .3M188.1 108.9l.1-.1a.53 .53 0 0 1 .4 .5 .53 .53 0 0 1-.4 .5l-.1-.1-.1-.2z"/>
</g>
<path d="M164.9 81.3h30.5v38.1h-30.5z" fill="none" stroke="#ff8000" stroke-width=".14"/>
<g font-size="2.8">
<text x="178" y="190.8">Title:</text>
<text x="187.1" y="190.8">MAGIC Game</text>
<text x="212.2" y="190.8">Joystick</text>
<text x="225.8" y="190.8">Adapter</text>
<text x="238.8" y="190.8">Board</text>
</g>
<g font-size="2.1">
<text x="178" y="169.1">Max</text>
<text x="178" y="171.9">Author:</text>
<text x="183.6" y="169.1">Planck</text>
<text x="186.8" y="171.9">M. Fras,</text>
<text x="192.5" y="169.1">Institute</text>
<text x="196.7" y="171.9">Electronics</text>
<text x="203.1" y="169.1">for</text>
<text x="207.5" y="169.1">Physics</text>
<text x="210.1" y="171.9">Division</text>
<text x="178" y="177.9">This board</text>
<text x="190.7" y="177.9">interfaces</text>
<text x="202.9" y="177.9">the</text>
<text x="207.3" y="177.9">Sanwa</text>
<text x="215.4" y="177.9">JLF-TP-8YT-K</text>
<text x="233.6" y="177.9">digital</text>
<text x="241.7" y="177.9">joystick</text>
<text x="178" y="183.9">Sheet:</text>
<text x="178" y="180.9">to the</text>
<text x="185.7" y="180.9">KY-023</text>
<text x="185.9" y="183.9">Colored-BOT</text>
<text x="195.6" y="180.9">analog</text>
<text x="204.1" y="180.9">joystick</text>
<text x="213.6" y="180.9">header</text>
<text x="222.1" y="180.9">of the</text>
<text x="229.8" y="180.9">MAGIC Game board.</text>
<text x="178" y="186.6">File:</text>
<text x="183.8" y="186.6">JoystickAdapter.kicad_pcb</text>
<text x="178" y="196.8">KiCad</text>
<text x="178" y="194">Size:</text>
<text x="184.3" y="194">A4</text>
<text x="185.4" y="196.8">E.D.A.</text>
<text x="193.6" y="196.8">kicad</text>
<text x="200" y="194">Date:</text>
<text x="200.5" y="196.8">(7.0.0)</text>
<text x="206.7" y="194">09</text>
<text x="210.5" y="194">Mar 2023</text>
<text x="263" y="194.2">Rev:</text>
<text x="263" y="196.8">Id: 1/1</text>
<text x="269" y="194.2">1.1</text>
</g>
<g font-size="1.8">
<text x="35" y="11.8">1</text>
<text x="85" y="11.8">2</text>
<text x="135" y="11.8">3</text>
<text x="185" y="11.8">4</text>
<text x="235" y="11.8">5</text>
<text x="285" y="11.8">6</text>
<text x="10.4" y="35.8">A</text>
<text x="285.4" y="35.8">A</text>
<text x="10.3" y="85.8">B</text>
<text x="285.3" y="85.8">B</text>
<text x="10.3" y="135.8">C</text>
<text x="285.3" y="135.8">C</text>
<text x="10.3" y="185.8">D</text>
<text x="285.3" y="185.8">D</text>
<text x="35" y="199.8">1</text>
<text x="85" y="199.8">2</text>
<text x="135" y="199.8">3</text>
<text x="185" y="199.8">4</text>
<text x="235" y="199.8">5</text>
<text x="285" y="199.8">6</text>
</g>
<g font-size="1.4" fill="#000080">
<text x="164" y="95.7" transform="rotate(90 164 95.7)">1k</text>
<text x="170.5" y="92.4">R19</text>
<text x="174.1" y="95.8" transform="rotate(90 174.1 95.8)">U1</text>
<text x="182.5" y="94.8" transform="rotate(90 182.5 94.8)">R22</text>
<text x="186.2" y="90.6">1k</text>
<text x="186.8" y="91.9">R21</text>
<text x="165.3" y="96.3" transform="rotate(90 165.3 96.3)">R20</text>
<text x="167.4" y="98.7">100n</text>
<text x="169.3" y="98.7">C2</text>
<text x="178.4" y="101.8">R16</text>
<text x="178.4" y="97">R15</text>
<text x="178.8" y="100.3">1k</text>
<text x="180.7" y="101.6" transform="rotate(90 180.7 101.6)">R7</text>
<text x="182.5" y="100.1" transform="rotate(90 182.5 100.1)">R5</text>
<text x="185.7" y="98.6" transform="rotate(90 185.7 98.6)">U2</text>
<text x="185.8" y="98.1">C4</text>
<text x="187.7" y="100.8">1k</text>
<text x="166.5" y="103" transform="rotate(90 166.5 103)">1k5</text>
<text x="167.9" y="102.4" transform="rotate(90 167.9 102.4)">R9</text>
<text x="172.7" y="105.5" transform="rotate(90 172.7 105.5)">R8</text>
<text x="173.3" y="103.6">1k</text>
<text x="174.1" y="102.2">R25</text>
<text x="174.6" y="106" transform="rotate(90 174.6 106)">D6</text>
<text x="180.9" y="104.6" transform="rotate(90 180.9 104.6)">1k5</text>
<text x="184.5" y="102.8" transform="rotate(90 184.5 102.8)">1k5D8</text>
<text x="189.4" y="104.9" transform="rotate(90 189.4 104.9)">D9</text>
<text x="179.3" y="109.7">100n</text>
<text x="179.4" y="111.4">10uC1</text>
<text x="181.5" y="109.7">C3</text>
<text x="189.8" y="108.9">R10</text>
<text x="179.8" y="119.8">KY-023</text>
<text x="186.5" y="119.8">Joystick</text>
</g>
<g font-size="1.4" fill="#626262">
<text x="169.2" y="91.1">1k</text>
<text x="173.5" y="91.9">1k</text>
<text x="174.1" y="93.2">R23</text>
<text x="183.9" y="98">100n</text>
<text x="193.9" y="101.8">R18</text>
<text x="190.3" y="102.2">R26</text>
</g>
<text font-size="1.4" fill="#b3ffb3" x="167.2" y="106.1">L4</text>
<text font-size=".7" fill="#626262" x="190.2" y="100.7" transform="rotate(90 190.2 100.7)">MCP6L01x-xOT</text>
<g font-size=".7" fill="#000080">
<text x="173.7" y="114.4" transform="rotate(90 173.7 114.4)">SD0603S040S0R2</text>
<text x="174.5" y="114.4" transform="rotate(90 174.5 114.4)">SD0603S040S0R2</text>
</g>
<g font-size=".6" fill="#000080">
<text x="180.6" y="88.9">R4</text>
<text x="169.6" y="95">R20</text>
<text x="169.6" y="93.2">R19</text>
<text x="173.2" y="94.3">R23</text>
<text x="185.9" y="94.5">R22</text>
<text x="169.4" y="96.8">C2</text>
<text x="169.7" y="101.8" transform="rotate(90 169.7 101.8)">R9</text>
<text x="173.2" y="100.4">R25</text>
<text x="176.6" y="100">R16</text>
<text x="176.6" y="98.2">R15</text>
<text x="183.4" y="101.8" transform="rotate(90 183.4 101.8)">R5</text>
<text x="185.7" y="96.3">C4</text>
<text x="188.5" y="97.5" transform="rotate(90 188.5 97.5)">U2</text>
<text x="189.4" y="100.4">R26</text>
<text x="193" y="99.3">R18</text>
<text x="174.6" y="103" transform="rotate(90 174.6 103)">R8</text>
<text x="176.6" y="104.3" transform="rotate(90 176.6 104.3)">D6</text>
<text x="178.4" y="104.3" transform="rotate(90 178.4 104.3)">D7</text>
<text x="186.7" y="104.3" transform="rotate(90 186.7 104.3)">D8</text>
<text x="188.5" y="104.3" transform="rotate(90 188.5 104.3)">D9</text>
<text x="188.9" y="107">R10</text>
<text x="184.4" y="109.2">C3</text>
</g>
</svg>
